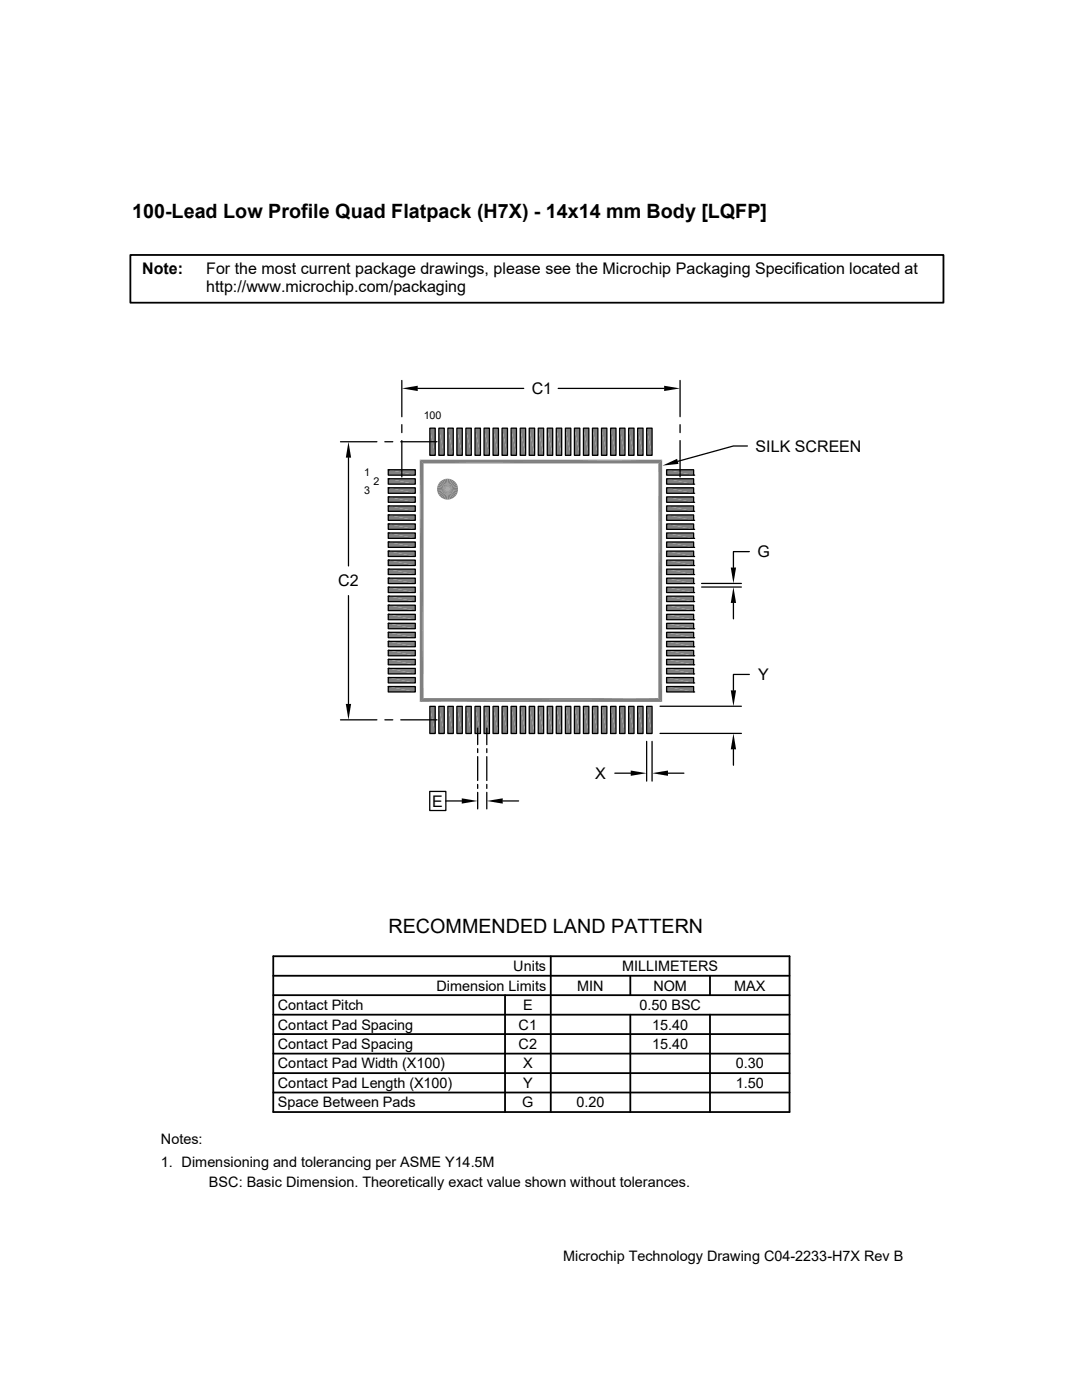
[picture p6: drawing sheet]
<svg xmlns="http://www.w3.org/2000/svg" width="216mm" height="279mm" viewBox="0 0 216 279" stroke-linecap="round" stroke-linejoin="round" font-family="sans-serif">
<g fill="#808080">
<path d="M129 85.4l1.1 5.5h-1.1z"/>
<path d="M129 85.4h1.1v5.5z"/>
<path d="M127.2 85.4l1.1 5.5h-1.1z"/>
<path d="M127.2 85.4h1.1v5.5z"/>
<path d="M125.4 85.4l1.1 5.5h-1.1z"/>
<path d="M125.4 85.4h1.1v5.5z"/>
<path d="M123.6 85.4l1.1 5.5h-1.1z"/>
<path d="M123.6 85.4h1.1v5.5z"/>
<path d="M121.8 85.4l1.1 5.5h-1.1z"/>
<path d="M121.8 85.4h1.1v5.5z"/>
<path d="M120 85.4l1.1 5.5h-1.1z"/>
<path d="M120 85.4h1.1v5.5z"/>
<path d="M118.2 85.4l1.1 5.5h-1.1z"/>
<path d="M118.2 85.4h1.1v5.5z"/>
<path d="M116.4 85.4l1.1 5.5h-1.1z"/>
<path d="M116.4 85.4h1.1v5.5z"/>
<path d="M114.6 85.4l1.1 5.5h-1.1z"/>
<path d="M114.6 85.4h1.1v5.5z"/>
<path d="M112.8 85.4l1.1 5.5h-1.1z"/>
<path d="M112.8 85.4h1.1v5.5z"/>
<path d="M111 85.4l1.1 5.5h-1.1z"/>
<path d="M111 85.4h1.1v5.5z"/>
<path d="M109.2 85.4l1.1 5.5h-1.1z"/>
<path d="M109.2 85.4h1.1v5.5z"/>
<path d="M107.4 85.4l1.1 5.5h-1.1z"/>
<path d="M107.4 85.4h1.1v5.5z"/>
<path d="M105.6 85.4l1.1 5.5h-1.1z"/>
<path d="M105.6 85.4h1.1v5.5z"/>
<path d="M103.8 85.4l1.1 5.5h-1.1z"/>
<path d="M103.8 85.4h1.1v5.5z"/>
<path d="M102 85.4l1.1 5.5h-1.1z"/>
<path d="M102 85.4h1.1v5.5z"/>
<path d="M100.2 85.4l1.1 5.5h-1.1z"/>
<path d="M100.2 85.4h1.1v5.5z"/>
<path d="M98.4 85.4l1.1 5.5h-1.1z"/>
<path d="M98.4 85.4h1.1v5.5z"/>
<path d="M96.6 85.4l1.1 5.5h-1.1z"/>
<path d="M96.6 85.4h1.1v5.5z"/>
<path d="M94.8 85.4l1.1 5.5h-1.1z"/>
<path d="M94.8 85.4h1.1v5.5z"/>
<path d="M93 85.4l1 5.5h-1z"/>
<path d="M93 85.4h1v5.5z"/>
<path d="M91.2 85.4l1 5.5h-1z"/>
<path d="M91.2 85.4h1v5.5z"/>
<path d="M89.4 85.4l1 5.5h-1z"/>
<path d="M89.4 85.4h1v5.5z"/>
<path d="M87.6 85.4l1 5.5h-1z"/>
<path d="M87.6 85.4h1v5.5z"/>
<path d="M85.8 85.4l1 5.5h-1z"/>
<path d="M85.8 85.4h1v5.5z"/>
<path d="M133 93.7l5.4 1.1h-5.4z"/>
<path d="M133 93.7h5.4v1.1z"/>
<path d="M77.5 93.7l5.4 1.1h-5.4z"/>
<path d="M77.5 93.7h5.4v1.1z"/>
<path d="M133 95.5l5.4 1.1h-5.4z"/>
<path d="M133 95.5h5.4v1.1z"/>
<path d="M77.5 95.5l5.4 1.1h-5.4z"/>
<path d="M77.5 95.5h5.4v1.1z"/>
<path d="M133 97.3l5.4 1.1h-5.4z"/>
<path d="M133 97.3h5.4v1.1z"/>
<path d="M77.5 97.3l5.4 1.1h-5.4z"/>
<path d="M77.5 97.3h5.4v1.1z"/>
<path d="M133 99.2l5.4 1h-5.4z"/>
<path d="M133 99.2h5.4v1z"/>
<path d="M77.5 99.2l5.4 1h-5.4z"/>
<path d="M77.5 99.2h5.4v1z"/>
<path d="M133 101l5.4 1h-5.4z"/>
<path d="M133 101h5.4v1z"/>
<path d="M77.5 101l5.4 1h-5.4z"/>
<path d="M77.5 101h5.4v1z"/>
<path d="M133 102.8l5.4 1h-5.4z"/>
<path d="M133 102.8h5.4v1z"/>
<path d="M77.5 102.8l5.4 1h-5.4z"/>
<path d="M77.5 102.8h5.4v1z"/>
<path d="M133 104.6l5.4 1h-5.4z"/>
<path d="M133 104.6h5.4v1z"/>
<path d="M77.5 104.6l5.4 1h-5.4z"/>
<path d="M77.5 104.6h5.4v1z"/>
<path d="M133 106.4l5.4 1h-5.4z"/>
<path d="M133 106.4h5.4v1z"/>
<path d="M77.5 106.4l5.4 1h-5.4z"/>
<path d="M77.5 106.4h5.4v1z"/>
<path d="M133 108.2l5.4 1h-5.4z"/>
<path d="M133 108.2h5.4v1z"/>
<path d="M77.5 108.2l5.4 1h-5.4z"/>
<path d="M77.5 108.2h5.4v1z"/>
<path d="M133 110l5.4 1.1h-5.4z"/>
<path d="M133 110h5.4v1.1z"/>
<path d="M77.5 110l5.4 1.1h-5.4z"/>
<path d="M77.5 110h5.4v1.1z"/>
<path d="M133 111.8l5.4 1.1h-5.4z"/>
<path d="M133 111.8h5.4v1.1z"/>
<path d="M77.5 111.8l5.4 1.1h-5.4z"/>
<path d="M77.5 111.8h5.4v1.1z"/>
<path d="M133 113.6l5.4 1.1h-5.4z"/>
<path d="M133 113.6h5.4v1.1z"/>
<path d="M77.5 113.6l5.4 1.1h-5.4z"/>
<path d="M77.5 113.6h5.4v1.1z"/>
<path d="M133 115.4l5.4 1.1h-5.4z"/>
<path d="M133 115.4h5.4v1.1z"/>
<path d="M77.5 115.4l5.4 1.1h-5.4z"/>
<path d="M77.5 115.4h5.4v1.1z"/>
<path d="M133 117.2l5.4 1.1h-5.4z"/>
<path d="M133 117.2h5.4v1.1z"/>
<path d="M77.5 117.2l5.4 1.1h-5.4z"/>
<path d="M77.5 117.2h5.4v1.1z"/>
<path d="M133 119l5.4 1.1h-5.4z"/>
<path d="M133 119h5.4v1.1z"/>
<path d="M77.5 119l5.4 1.1h-5.4z"/>
<path d="M77.5 119h5.4v1.1z"/>
<path d="M133 120.8l5.4 1.1h-5.4z"/>
<path d="M133 120.8h5.4v1.1z"/>
<path d="M77.5 120.8l5.4 1.1h-5.4z"/>
<path d="M77.5 120.8h5.4v1.1z"/>
<path d="M133 122.6l5.4 1.1h-5.4z"/>
<path d="M133 122.6h5.4v1.1z"/>
<path d="M77.5 122.6l5.4 1.1h-5.4z"/>
<path d="M77.5 122.6h5.4v1.1z"/>
<path d="M133 124.4l5.4 1.1h-5.4z"/>
<path d="M133 124.4h5.4v1.1z"/>
<path d="M77.5 124.4l5.4 1.1h-5.4z"/>
<path d="M77.5 124.4h5.4v1.1z"/>
<path d="M133 126.2l5.4 1.1h-5.4z"/>
<path d="M133 126.2h5.4v1.1z"/>
<path d="M77.5 126.2l5.4 1.1h-5.4z"/>
<path d="M77.5 126.2h5.4v1.1z"/>
<path d="M133 128l5.4 1.1h-5.4z"/>
<path d="M133 128h5.4v1.1z"/>
<path d="M77.5 128l5.4 1.1h-5.4z"/>
<path d="M77.5 128h5.4v1.1z"/>
<path d="M133 129.8l5.4 1.1h-5.4z"/>
<path d="M133 129.8h5.4v1.1z"/>
<path d="M77.5 129.8l5.4 1.1h-5.4z"/>
<path d="M77.5 129.8h5.4v1.1z"/>
<path d="M133 131.6l5.4 1.1h-5.4z"/>
<path d="M133 131.6h5.4v1.1z"/>
<path d="M77.5 131.6l5.4 1.1h-5.4z"/>
<path d="M77.5 131.6h5.4v1.1z"/>
<path d="M133 133.4l5.4 1.1h-5.4z"/>
<path d="M133 133.4h5.4v1.1z"/>
<path d="M77.5 133.4l5.4 1.1h-5.4z"/>
<path d="M77.5 133.4h5.4v1.1z"/>
<path d="M133 135.2l5.4 1.1h-5.4z"/>
<path d="M133 135.2h5.4v1.1z"/>
<path d="M77.5 135.2l5.4 1.1h-5.4z"/>
<path d="M77.5 135.2h5.4v1.1z"/>
<path d="M133 137l5.4 1.1h-5.4z"/>
<path d="M133 137h5.4v1.1z"/>
<path d="M77.5 137l5.4 1.1h-5.4z"/>
<path d="M77.5 137h5.4v1.1z"/>
<path d="M129 141l1.1 5.4h-1.1z"/>
<path d="M129 141h1.1v5.4z"/>
<path d="M127.2 141l1.1 5.4h-1.1z"/>
<path d="M127.2 141h1.1v5.4z"/>
<path d="M125.4 141l1.1 5.4h-1.1z"/>
<path d="M125.4 141h1.1v5.4z"/>
<path d="M123.6 141l1.1 5.4h-1.1z"/>
<path d="M123.6 141h1.1v5.4z"/>
<path d="M121.8 141l1.1 5.4h-1.1z"/>
<path d="M121.8 141h1.1v5.4z"/>
<path d="M120 141l1.1 5.4h-1.1z"/>
<path d="M120 141h1.1v5.4z"/>
<path d="M118.2 141l1.1 5.4h-1.1z"/>
<path d="M118.2 141h1.1v5.4z"/>
<path d="M116.4 141l1.1 5.4h-1.1z"/>
<path d="M116.4 141h1.1v5.4z"/>
<path d="M114.6 141l1.1 5.4h-1.1z"/>
<path d="M114.6 141h1.1v5.4z"/>
<path d="M112.8 141l1.1 5.4h-1.1z"/>
<path d="M112.8 141h1.1v5.4z"/>
<path d="M111 141l1.1 5.4h-1.1z"/>
<path d="M111 141h1.1v5.4z"/>
<path d="M109.2 141l1.1 5.4h-1.1z"/>
<path d="M109.2 141h1.1v5.4z"/>
<path d="M107.4 141l1.1 5.4h-1.1z"/>
<path d="M107.4 141h1.1v5.4z"/>
<path d="M105.6 141l1.1 5.4h-1.1z"/>
<path d="M105.6 141h1.1v5.4z"/>
<path d="M103.8 141l1.1 5.4h-1.1z"/>
<path d="M103.8 141h1.1v5.4z"/>
<path d="M102 141l1.1 5.4h-1.1z"/>
<path d="M102 141h1.1v5.4z"/>
<path d="M100.2 141l1.1 5.4h-1.1z"/>
<path d="M100.2 141h1.1v5.4z"/>
<path d="M98.4 141l1.1 5.4h-1.1z"/>
<path d="M98.4 141h1.1v5.4z"/>
<path d="M96.6 141l1.1 5.4h-1.1z"/>
<path d="M96.6 141h1.1v5.4z"/>
<path d="M94.8 141l1.1 5.4h-1.1z"/>
<path d="M94.8 141h1.1v5.4z"/>
<path d="M93 141l1 5.4h-1z"/>
<path d="M93 141h1v5.4z"/>
<path d="M91.2 141l1 5.4h-1z"/>
<path d="M91.2 141h1v5.4z"/>
<path d="M89.4 141l1 5.4h-1z"/>
<path d="M89.4 141h1v5.4z"/>
<path d="M87.6 141l1 5.4h-1z"/>
<path d="M87.6 141h1v5.4z"/>
<path d="M85.8 141l1 5.4h-1z"/>
<path d="M85.8 141h1v5.4z"/>
</g>
<g fill="none" stroke="#000" stroke-width=".25">
<path d="M77.5 93.7h5.4v1.1h-5.4zM77.5 93.7h.1M77.5 95.5h5.4v1.1h-5.4zM77.5 95.5h.1M77.5 97.3h5.4v1.1h-5.4zM77.5 97.3h.1M77.5 99.2h5.4v1h-5.4zM77.5 99.2h.1M85.8 85.4h1v5.5h-1zM87.6 85.4h1v5.5h-1zM89.4 85.4h1v5.5h-1zM91.2 85.4h1v5.5h-1z"/>
<path d="M93 85.4h1v5.5h-1zM94.8 85.4h1.1v5.5h-1.1zM96.6 85.4h1.1v5.5h-1.1zM98.4 85.4h1.1v5.5h-1.1zM100.2 85.4h1.1v5.5h-1.1zM102 85.4h1.1v5.5h-1.1zM103.8 85.4h1.1v5.5h-1.1zM105.6 85.4h1.1v5.5h-1.1zM107.4 85.4h1.1v5.5h-1.1zM109.2 85.4h1.1v5.5h-1.1zM111 85.4h1.1v5.5h-1.1zM112.8 85.4h1.1v5.5h-1.1z"/>
<path d="M114.6 85.4h1.1v5.5h-1.1zM116.4 85.4h1.1v5.5h-1.1zM118.2 85.4h1.1v5.5h-1.1zM120 85.4h1.1v5.5h-1.1zM121.8 85.4h1.1v5.5h-1.1zM123.6 85.4h1.1v5.5h-1.1zM125.4 85.4h1.1v5.5h-1.1zM127.2 85.4h1.1v5.5h-1.1zM129 85.4h1.1v5.5h-1.1zM133 99.2h5.4v1h-5.4zM133 97.3h5.4v1.1h-5.4zM133 95.5h5.4v1.1h-5.4z"/>
<path d="M133 93.7h5.4v1.1h-5.4zM138.4 98.4h.1M138.4 96.6h.1M138.4 94.8h.1M77.5 101h5.4v1h-5.4zM77.5 101h.1M77.5 102.8h5.4v1h-5.4zM77.5 102.8h.1M77.5 104.6h5.4v1h-5.4zM77.5 104.6h.1M77.5 106.4h5.4v1h-5.4zM77.5 106.4h.1"/>
<path d="M77.5 108.2h5.4v1h-5.4zM77.5 108.2h.1M77.5 110h5.4v1.1h-5.4zM77.5 110h.1M77.5 111.8h5.4v1.1h-5.4zM77.5 111.8h.1M77.5 113.6h5.4v1.1h-5.4zM77.5 113.6h.1M77.5 115.4h5.4v1.1h-5.4zM77.5 115.4h.1M77.5 117.2h5.4v1.1h-5.4zM77.5 117.2h.1"/>
<path d="M77.5 119h5.4v1.1h-5.4zM77.5 119h.1M133 119h5.4v1.1h-5.4zM133 117.2h5.4v1.1h-5.4zM133 115.4h5.4v1.1h-5.4zM133 113.6h5.4v1.1h-5.4zM133 111.8h5.4v1.1h-5.4zM133 110h5.4v1.1h-5.4zM133 108.2h5.4v1h-5.4zM133 106.4h5.4v1h-5.4zM133 104.6h5.4v1h-5.4zM133 102.8h5.4v1h-5.4z"/>
<path d="M133 101h5.4v1h-5.4zM138.4 118.3h.1M138.4 116.5h.1M138.4 114.7h.1M138.4 112.9h.1M138.4 111.1h.1M138.4 109.2h.1M138.4 107.4h.1M138.4 105.6h.1M138.4 103.8h.1M138.4 102h.1M138.4 100.2h.1"/>
<path d="M77.5 120.8h5.4v1.1h-5.4zM77.5 120.8h.1M77.5 122.6h5.4v1.1h-5.4zM77.5 122.6h.1M77.5 124.4h5.4v1.1h-5.4zM77.5 124.4h.1M77.5 126.2h5.4v1.1h-5.4zM77.5 126.2h.1M77.5 128h5.4v1.1h-5.4zM77.5 128h.1M77.5 129.8h5.4v1.1h-5.4zM77.5 129.8h.1"/>
<path d="M77.5 131.6h5.4v1.1h-5.4zM77.5 131.6h.1M77.5 133.4h5.4v1.1h-5.4zM77.5 133.4h.1M77.5 135.2h5.4v1.1h-5.4zM77.5 135.2h.1M77.5 137h5.4v1.1h-5.4zM77.5 137h.1M133 137h5.4v1.1h-5.4zM133 135.2h5.4v1.1h-5.4zM133 133.4h5.4v1.1h-5.4zM133 131.6h5.4v1.1h-5.4z"/>
<path d="M133 129.8h5.4v1.1h-5.4zM133 128h5.4v1.1h-5.4zM133 126.2h5.4v1.1h-5.4zM133 124.4h5.4v1.1h-5.4zM133 122.6h5.4v1.1h-5.4zM133 120.8h5.4v1.1h-5.4zM138.4 138.1h.1M138.4 136.3h.1M138.4 134.5h.1M138.4 132.7h.1M138.4 130.9h.1M138.4 129.1h.1"/>
<path d="M138.4 127.3h.1M138.4 125.5h.1M138.4 123.7h.1M138.4 121.9h.1M138.4 120.1h.1M85.8 141h1v5.4h-1zM87.6 141h1v5.4h-1zM89.4 141h1v5.4h-1zM91.2 141h1v5.4h-1zM93 141h1v5.4h-1zM94.8 141h1.1v5.4h-1.1zM96.6 141h1.1v5.4h-1.1z"/>
<path d="M98.4 141h1.1v5.4h-1.1zM100.2 141h1.1v5.4h-1.1zM102 141h1.1v5.4h-1.1zM103.8 141h1.1v5.4h-1.1zM105.6 141h1.1v5.4h-1.1zM107.4 141h1.1v5.4h-1.1zM109.2 141h1.1v5.4h-1.1zM111 141h1.1v5.4h-1.1zM112.8 141h1.1v5.4h-1.1zM114.6 141h1.1v5.4h-1.1zM116.4 141h1.1v5.4h-1.1zM118.2 141h1.1v5.4h-1.1z"/>
<path d="M120 141h1.1v5.4h-1.1zM121.8 141h1.1v5.4h-1.1zM123.6 141h1.1v5.4h-1.1zM125.4 141h1.1v5.4h-1.1zM127.2 141h1.1v5.4h-1.1zM129 141h1.1v5.4h-1.1z"/>
</g>
<path d="M84.1 92.1h47.6v47.6h-47.6zM84.1 92.1h.1" fill="none" stroke="#808080" stroke-width=".2"/>
<path d="M54.5 194.7h103M54.5 190.8h103v31.1h-103zM54.5 198.6h103M100.8 198.6v23.3M109.9 190.8v31.1M125.8 194.7v3.9M141.7 194.7v3.9M54.5 210.3h103M54.5 214.2h103M54.5 202.5h103M125.8 202.5v19.4M141.7 202.5v19.4" fill="none" stroke="#000" stroke-width=".36"/>
<path d="M89.3 97.4h2.1" fill="none" stroke="#808080" stroke-width=".4"/>
<g fill="#808080">
<path d="M89.3 97.6l1.9-.8 .2 .4z"/>
<path d="M89.3 97.6l1.8-1.1 .1 .3z"/>
<path d="M89.3 97.6l1.5-1.5 .3 .4z"/>
<path d="M90.5 95.9l.3 .2-1.5 1.5z"/>
<path d="M90.1 95.7l.4 .2-1.2 1.7z"/>
<path d="M89.7 95.6l.4 .1-.8 1.9z"/>
</g>
<path d="M89.5 95.5v2.1" fill="none" stroke="#808080" stroke-width=".42"/>
<path d="M89.1 95.5v2.1" fill="none" stroke="#808080" stroke-width=".4"/>
<g fill="#808080">
<path d="M88.5 95.7l.4-.1 .4 2z"/>
<path d="M88.1 95.9l.4-.2 .8 1.9z"/>
<path d="M87.8 96.1l.3-.2 1.2 1.7z"/>
<path d="M87.8 96.1l1.5 1.5-1.7-1.1z"/>
<path d="M87.6 96.5l1.7 1.1-1.9-.8z"/>
<path d="M87.4 96.8l1.9 .8-2.1-.4z"/>
</g>
<path d="M87.2 97.8h2.1M87.2 97.4h2.1" fill="none" stroke="#808080" stroke-width=".4"/>
<g fill="#808080">
<path d="M87.2 98l2.1-.4-1.9 .8z"/>
<path d="M87.4 98.4l1.9-.8-1.7 1.2z"/>
<path d="M87.6 98.8l1.7-1.2-1.5 1.5z"/>
<path d="M89.3 97.6l-1.2 1.8-.3-.3z"/>
<path d="M89.3 97.6l-.8 1.9-.4-.1z"/>
<path d="M89.3 97.6l-.4 2.1-.4-.2z"/>
</g>
<path d="M89.1 97.6v2.1" fill="none" stroke="#808080" stroke-width=".4"/>
<path d="M89.5 97.6v2.1" fill="none" stroke="#808080" stroke-width=".42"/>
<g fill="#808080">
<path d="M89.3 97.6l.8 1.9-.4 .2z"/>
<path d="M89.3 97.6l1.2 1.8-.4 .1z"/>
<path d="M89.3 97.6l1.5 1.5-.3 .3z"/>
<path d="M89.3 97.6l1.8 1.2-.3 .3z"/>
<path d="M89.3 97.6l1.9 .8-.1 .4z"/>
<path d="M89.3 97.6l2.1 .4-.2 .4z"/>
</g>
<path d="M89.3 97.8h2.1" fill="none" stroke="#808080" stroke-width=".4"/>
<g fill="none" stroke="#000" stroke-width=".25">
<path d="M80.2 75.9v7.3M135.7 75.9v7.3M67.9 88.2h7.3M76.8 88.2h1.6M80 88.2h7.2M80.2 84.8v1.5M80.2 87.9v7.3M135.7 84.8v1.5M135.7 87.9v7.3M149.1 89h-2.8l-11.1 3.1M67.9 143.7h7.3M76.8 143.7h1.6"/>
<path d="M80 143.7h7.2M95.3 145.3v3.3M95.3 149.4v.8M95.3 151v4.8M95.3 156.5v.9M95.3 158.1v3.3M97.1 145.3v3.3M97.1 149.4v.8M97.1 151v4.8M97.1 156.5v.9M97.1 158.1v3.3"/>
</g>
<path d="M132.2 92.9l2.9-1.3 .3 1z" fill="#000"/>
<path d="M26 50.9h162.3v9.5h-162.3zM54.5 218h103M54.5 206.4h103" fill="none" stroke="#000" stroke-width=".36"/>
<g fill="#808080">
<path d="M131.4 92.5l.7 47.6-.7-.8z"/>
<path d="M131.4 92.5l.7-.8v48.4z"/>
<path d="M84.5 92.5l47.6-.8-.7 .8z"/>
<path d="M83.8 91.7h48.3l-47.6 .8z"/>
<path d="M83.8 91.7l.7 .8v46.8z"/>
<path d="M83.8 91.7l.7 47.6-.7 .8z"/>
<path d="M83.8 140.1l.7-.8h46.9z"/>
<path d="M83.8 140.1l47.6-.8 .7 .8z"/>
</g>
<g fill="none" stroke="#000" stroke-width=".25">
<path d="M83.4 77.5h21.1M111.4 77.5h21.1M69.5 91.3v21.6M69.5 118.9v21.6M140 117.2h7.9M140 116.4h7.9M149.5 110.1h-3.2v3.2M146.3 120.3v3.2M149.5 134.6h-3.2v3.2M85.7 157.9h3.3v3.9h-3.3zM89 159.9h3.1M100.3 159.9h3.2"/>
<path d="M122.7 154.3h3.2M129 148v7.9M130.1 148v7.9M131.7 146.4h16.2M131.7 140.9h16.2M133.3 154.3h3.2M146.3 149.5v3.2"/>
</g>
<path d="M80.2 77.5l3.2-.5v1zM132.5 77l3.2 .5-3.2 .5zM69.5 88.2l.6 3.1h-1.1zM145.8 113.3h1.1l-.6 3.1zM145.8 137.8h1.1l-.6 3.1zM146.3 117.2l.6 3.1h-1.1zM69 140.5h1.1l-.6 3.2zM92.1 159.3l3.2 .6-3.2 .5zM97.1 159.9l3.2-.6v1.1zM125.9 153.8l3.1 .5-3.1 .5zM130.1 154.3l3.2-.5v1zM146.3 146.4l.6 3.1h-1.1z" fill="#000"/>
<g font-size="3.9">
<text x="26.4" y="43.5">100-Lead Low Profile Quad Flatpack (H7X) - 14x14 mm Body [LQFP]</text>
<text x="77.5" y="186.1">RECOMMENDED LAND PATTERN</text>
</g>
<g font-size="3.2">
<text x="28.4" y="54.7">Note:</text>
<text x="41.1" y="58.3">http://www.microchip.com/packaging</text>
<text x="41.1" y="54.7">For the most current package drawings, please see the Microchip Packaging Specification located at</text>
<text x="106.1" y="78.6">C1</text>
<text x="150.8" y="90.2">SILK SCREEN</text>
<text x="151.1" y="111.2">G</text>
<text x="67.5" y="117">C2</text>
<text x="151.3" y="135.7">Y</text>
<text x="118.8" y="155.4">X</text>
<text x="86.3" y="161">E</text>
</g>
<g font-size="2.9">
<text x="87.1" y="197.7">Dimension Limits</text>
<text x="102.4" y="193.8">Units</text>
<text x="115.2" y="197.7">MIN</text>
<text x="124.1" y="193.8">MILLIMETERS</text>
<text x="130.4" y="197.7">NOM</text>
<text x="146.5" y="197.7">MAX</text>
<text x="55.4" y="201.6">Contact Pitch</text>
<text x="104.4" y="201.6">E</text>
<text x="127.6" y="201.6">0.50 BSC</text>
<text x="55.4" y="209.4">Contact Pad Spacing</text>
<text x="55.4" y="205.5">Contact Pad Spacing</text>
<text x="103.5" y="209.4">C2</text>
<text x="103.5" y="205.5">C1</text>
<text x="130.1" y="205.5">15.40</text>
<text x="130.1" y="209.4">15.40</text>
<text x="55.4" y="213.2">Contact Pad Width (X100)</text>
<text x="104.4" y="213.2">X</text>
<text x="146.8" y="213.2">0.30</text>
<text x="55.4" y="221">Space Between Pads</text>
<text x="55.4" y="217.1">Contact Pad Length (X100)</text>
<text x="104.2" y="221">G</text>
<text x="104.4" y="217.1">Y</text>
<text x="115" y="221">0.20</text>
<text x="146.8" y="217.1">1.50</text>
<text x="32.1" y="228.3">Notes:</text>
<text x="32.1" y="232.9">1. Dimensioning and tolerancing per ASME Y14.5M</text>
<text x="41.7" y="237">BSC: Basic Dimension. Theoretically exact value shown without tolerances.</text>
<text x="112.4" y="251.7">Microchip Technology Drawing C04-2233-H7X Rev B</text>
</g>
<g font-size="2.1">
<text x="84.5" y="83.5">100</text>
<text x="72.7" y="95">1</text>
<text x="72.7" y="98.6">3</text>
<text x="74.5" y="96.8">2</text>
</g>
</svg>
